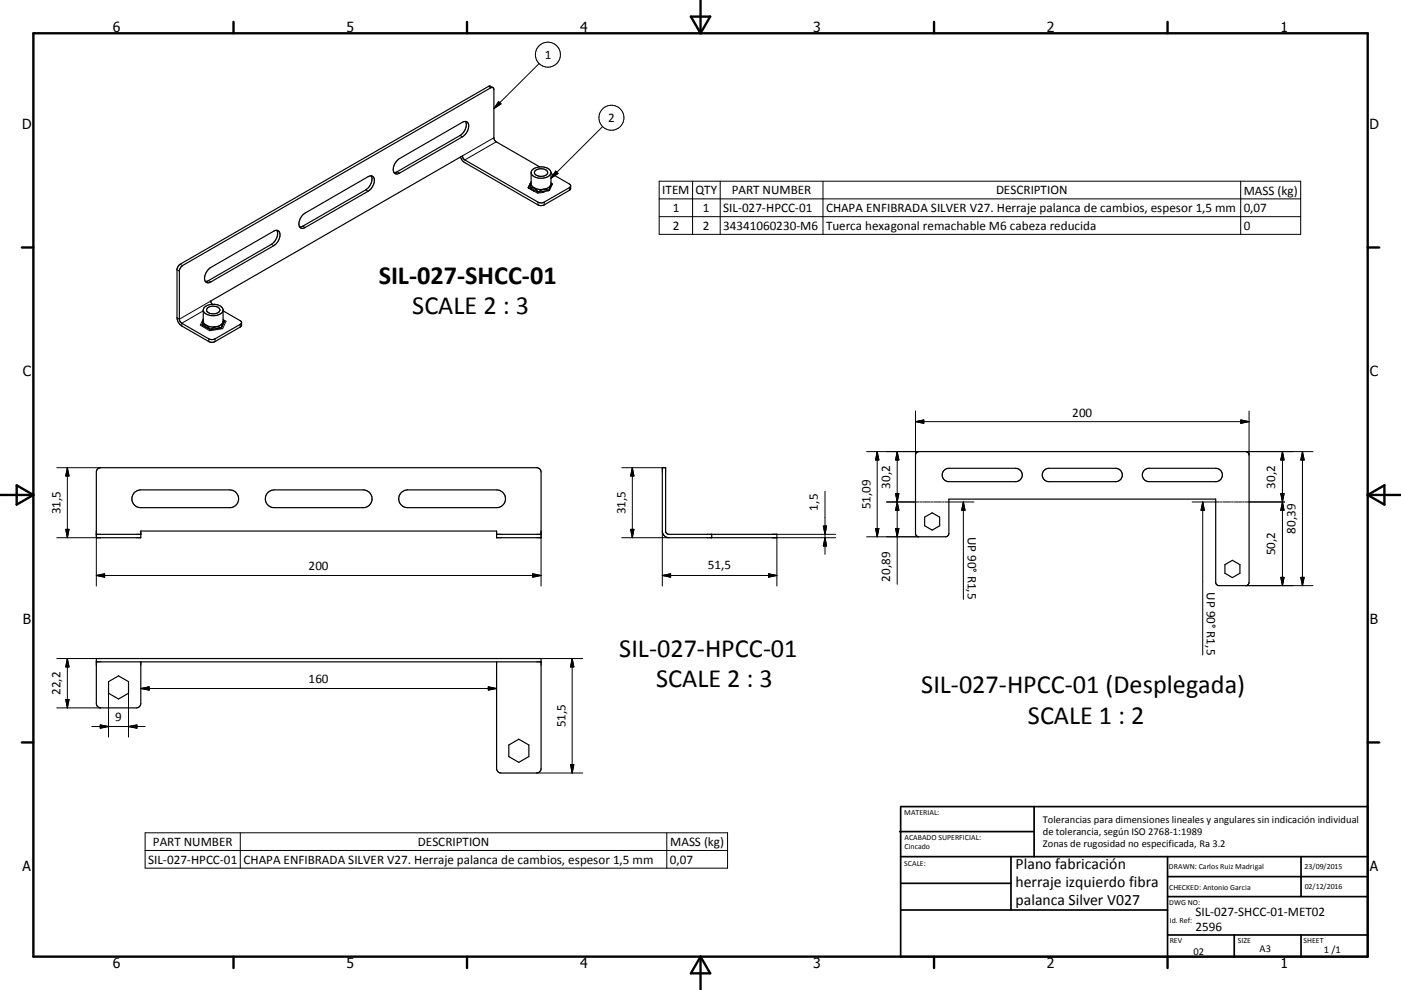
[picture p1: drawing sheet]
<svg xmlns="http://www.w3.org/2000/svg" width="420mm" height="297mm" viewBox="0 0 420 297" stroke-linecap="round" stroke-linejoin="round" font-family="sans-serif">
<g fill="none" stroke="#000" stroke-width=".36">
<path d="M139.6 36.4a3.7 3.7 0 0 1-1.7 4.2l-18.8 10.9-1 .3M147.8 26.3h-.7l-92.7 53.7-.6 1.3v14.5l.4 .9 8.4 5 .9 .2 1-.2 7.5-4.4 .4-.5M147.8 26.3l.3 .6 .1 15 .6 .7 13 7.5M147.8 26.3l-.9-.5-.5 .1-92.6 53.5-.5 .6-.2 .9v14.5a3.1 3.1 0 0 0 1.4 2.4l8.1 4.7 1.2 .2 8.2-4.6 .4-.4v-.9M111.3 52.8a3.6 3.6 0 0 1-1.7 4.2l-18.8 10.8-1 .3M119 48.3l.8-.7 18.8-10.9a1.24 1.24 0 0 1 1.6 0 1.24 1.24 0 0 1 .3 1.6 4.2 4.2 0 0 1-1.9 2.7l-18.8 10.9a1.25 1.25 0 0 1-1.6 0 1.25 1.25 0 0 1-.3-1.6l.4-1zM138.1 47.1l.6 1.1 .7 .6 22.3 12.8 1.5-.1 7.5-4.4 .4-.4v-.9M159 56.1v.2M159 56.3h.1M159 56.3l2.2 1.3M159.2 51.9a3.6 3.6 0 0 0 4.8 1.2l.8-.5 .4-.7M159.2 54.9l-.2 1.2"/>
<path d="M159.9 56.2l.5 .3M159.9 56.2l-.9 .1M160.4 56.5l.8 1M160.4 56.5l1.4 .3h1.2M160.6 51.1a2.54 2.54 0 0 1 3.6 .6 2.11 2.11 0 0 1-3.1 1 .91 .91 0 0 1-.8-.6 .91 .91 0 0 1 .3-1zM161.2 57.6h.3M161.2 57.5h.3M161.2 57.5v.1M161.5 57.5v.1M163 56.8l1.5 .3M163 56.8l-1.5 .7M164.5 57.1v.1"/>
<path d="M164.5 57.2l-3 .4M164.7 56.9l-.2 .3M164.7 56.9l-.2 .2M165 55.8l-.7 .6-1.3 .4M165 55.8l-.3 1.1M165.1 55.6l-.1 .2M165.2 55.4v-3.8a3.5 3.5 0 0 0-4.8-1.2l-.8 .6-.4 .6 .1 3.8 .6 .8M165.2 55.4l-.1 .2M165.2 52l5.5 3.2 .4 .6M165.2 54.8l.3 .5M165.3 55.3l-.1 .1M165.4 55.3h.1"/>
<path d="M165.4 55.3h-.1M165.4 55.1l.2 .1-.9 2-1.7 .2M165.5 55.3v.1M171.1 55.8l-.4 .5-7.5 4.3-1.5 .2-22.5-12.9-.6-1.1-75.4 43.5 .4 1M83 69.1a3.6 3.6 0 0 1-1.6 4.2l-18.9 10.9-.9 .2M90.9 64.3l19.4-11.3a1.25 1.25 0 0 1 1.6 .1 1.25 1.25 0 0 1 .3 1.5 4.2 4.2 0 0 1-1.9 2.8l-18.8 10.9a1.23 1.23 0 0 1-1.6-.1 1.23 1.23 0 0 1-.2-1.5l.5-1.5zM60.7 97.3v.2M60.9 93l.1 3.6 .6 .8M60.9 96.2l-.2 1.1M61.4 92.1a3.9 3.9 0 0 1 5.4 .6 2.3 2.3 0 0 1-2.8 2 2.44 2.44 0 0 1-3-1.9zM61.6 97.5l.2 .1M61.6 97.5h-.9"/>
<path d="M61.6 97.4l.2 .2M61.8 97.6l1 .4 1.5 .1M61.8 97.6l1.1 1.1M62.1 92.5a2.58 2.58 0 0 1 3.8 .4 2.14 2.14 0 0 1-3.1 1.1 .93 .93 0 0 1-.7-1.5zM62.7 80.7l19.4-11.4a1.24 1.24 0 0 1 1.5 .1 1.24 1.24 0 0 1 .3 1.5 4.3 4.3 0 0 1-1.8 2.8l-18.9 10.9a1.23 1.23 0 0 1-1.6-.1 1.23 1.23 0 0 1-.2-1.5l.3-1.1zM62.9 98.7l.3 .2M62.9 98.7l.3 .1M63.2 98.8v.1M64.3 98.1l-1.1 .7M64.7 98l1.4 .3M64.7 98l-.4 .1M66.1 98.3v.1"/>
<path d="M66.1 98.4l-2.9 .5M66.4 98.3l-.3 .1M66.4 98.2v.1M66.4 98.2l-.3 .1M66.8 96.8a2.64 2.64 0 0 1-2.1 1.2M66.8 96.8l-.4 1.4M66.9 93.2l5.3 3.1 .2 .5M66.9 96l.3 .5M66.9 93l-.1 3.8M67.1 96.5l-.3 .3M67.1 96.5h.1M67.1 96.4l-.7 2-3.4 .5-2.4-1.4 .1-.2"/>
<path d="M67.2 96.5l-.8 1.8M274.7 135.9l.8-.4 98.4 .1 .6 .9-.1 38.6-.9 .6h-8l-.9-.6-.1-25.4h-80v10.4l-.2 .6-.8 .3-8.5-.1-.5-.8v-23.6zM29.3 140.7l.9-.4h130.7a1.3 1.3 0 0 1 1.3 1.3v19.7h-13.3v-2h-106.7v2h-13.3v-19.7zM40.4 147.7l1-.6 .8-.1h26.7a2.67 2.67 0 0 1 2.6 2.6 2.67 2.67 0 0 1-2.6 2.7h-26.7a2.67 2.67 0 0 1-2.5-1.7 2.67 2.67 0 0 1 .7-2.9zM80.4 147.7l1-.6 .8-.1h26.7a2.67 2.67 0 0 1 2.6 2.6 2.67 2.67 0 0 1-2.6 2.7h-26.7a2.67 2.67 0 0 1-2.5-1.7 2.67 2.67 0 0 1 .7-2.9zM120.4 147.7l1-.6 .8-.1h26.7a2.67 2.67 0 0 1 2.7 2.6 2.67 2.67 0 0 1-2.7 2.7h-26.7a2.66 2.66 0 0 1-2.5-1.7 2.66 2.66 0 0 1 .7-2.9zM198.6 140.3h1v19l.3 .8 .7 .2h32.3v1h-32.3a2.02 2.02 0 0 1-2-2zM277.2 155.2l2.3-1.3 2.2 1.3v2.5l-2.2 1.3-2.3-1.3zM282.9 141.2l.9-.6 .7-.1h20a2.01 2.01 0 0 1 2 2 2.01 2.01 0 0 1-2 2h-20a2.03 2.03 0 0 1-1.8-1.2 2.03 2.03 0 0 1 .2-2.1zM312.9 141.2l.9-.6 .7-.1h20a2.01 2.01 0 0 1 2 2 2.01 2.01 0 0 1-2 2h-20a2.03 2.03 0 0 1-1.8-1.2 2.03 2.03 0 0 1 .2-2.1zM343 141.2l.8-.6 .7-.1h20a2.01 2.01 0 0 1 2 2 2.01 2.01 0 0 1-2 2h-20a2.01 2.01 0 0 1-1.8-1.2 2.01 2.01 0 0 1 .3-2.1zM28.9 160.3h13.3"/>
<path d="M148.9 160.3h13.3M213.4 160.3v1M367.2 169.4l2.3-1.3 2.2 1.3v2.6l-2.2 1.3-2.3-1.3zM28.9 198.6h133.3M42.2 198.6v12.4a1.38 1.38 0 0 1-1.3 1.4h-10.7a1.34 1.34 0 0 1-1.3-1.4v-13.4h133.3v33a1.35 1.35 0 0 1-1.3 1.3h-10.7a1.35 1.35 0 0 1-1.3-1.3v-32M32.5 204.5l3-1.7 3 1.7v3.5l-3 1.7-3-1.7zM152.5 223.5l3-1.7 3.1 1.7v3.5l-3.1 1.7-3-1.7z"/>
</g>
<g fill="none" stroke="#000" stroke-width=".3">
<path d="M161.6 19.1l-13.5 13.5M146.4 25.9l.7 .4M149.5 30.5l.7 .7-2.1 1.4zM180.7 38l-15.5 15.5M109.6 57l.7 .4M119.1 51.5l.7 .4M137.9 40.6l.7 .4M148.1 41.3l-9.5 5.5M148.8 42.6l-9.4 5.4M158.4 56.3l2.8 1.7 1.9-.3-.1-.3M158.4 56.3l1.9 1.2M159.1 54.8l-.7 1.5"/>
<path d="M159.2 54.4l-.8 1.9M165.4 55.1l.2 .1M166.6 51.3l.7 .7-2.1 1.5zM170.7 56.3v.8M197.6 54.4h192.4v15.9h-192.4zM197.6 59.7h192.4M207.6 54.4v15.9M215.9 54.4v15.9M246.7 54.4v15.9M372 54.4v15.9M54 79.3l.7 .4M81.4 73.3l.7 .4"/>
<path d="M90.8 67.8l.7 .5M161.3 60.6v.9M163.2 60.6v.9M197.6 65h192.4M53.1 80.9l.7 .4M60.9 93.2l-6.4 3.8v.8M60.9 95.6l-.9 2 2.9 1.6 3.9-.6 1-2.2-.9-.5M62.5 84.2l.7 .4M63.2 90.3l-9.4 5.5-.7-.4M72 97.3v.8M62.6 101.7v.8M64.5 101.7v.8"/>
<path d="M259.8 135.5h15.7M263 135.5v25.5M263 135.5l.5 2.5h-1zM269 135.5v39.8M269 135.5l.5 2.5h-1zM274.5 126.5h100M274.5 126.5l2.5-.5v1zM274.5 123.3v13.2M372 126l2.5 .5-2.5 .5zM373.5 135.5h20.2M374.5 123.3v13.2M384.5 135.5l.5 2.5h-1z"/>
<path d="M384.5 135.5v40.2M390.5 135.5l.5 2.5h-1zM390.5 135.5v40.2M17 140.3h13.2M19.7 158.8h1l-.5 2.5zM20.2 140.3l.5 2.5h-1zM20.2 140.3v21M28.9 159.3v16.5M162.2 159.3v16.5M186.4 140.3h13.2M189.1 158.8h1l-.5 2.5zM189.6 140.3v21"/>
<path d="M189.6 140.3l.5 2.5h-1zM198.6 159.3v16.5M246.8 157.8h1l-.5 2.5zM247.3 147.4v18.9M262.5 158.6h1l-.5 2.4zM265.8 150.6h9.8M268.5 158.6h1l-.5 2.4zM268.5 148.1h1l-.5 2.5zM269 150.6l.5 2.5h-1zM275.9 150.6h.5M276.7 150.6h2.2M279.2 150.6h.6"/>
<path d="M280 150.6h2.2M282.5 150.6h.6M283.4 150.6h8.6M288.8 150.6v29.2M288.8 150.6l.5 2.5h-1zM357.4 150.6h8.2M360.6 150.6l.5 2.5h-1zM360.6 150.6v45.9M365.9 150.6h.5M366.7 150.6h2.2M369.2 150.6h.6M370 150.6h2.3"/>
<path d="M372.5 150.6h.6M373.4 150.6h11.7M384 148.1h1l-.5 2.5zM384.5 150.6l.5 2.5h-1zM17 161.3h13.2M28.9 172.7h133.3M28.9 172.7l2.5-.6v1.1zM159.7 172.1l2.5 .6-2.5 .5zM186.4 161.3h14.2M198.6 172.7h34.3M198.6 172.7l2.5-.6v1.1zM230.4 172.1l2.5 .6-2.5 .5z"/>
<path d="M231.6 161.3h18.9M231.6 160.3h18.9M232.9 161.3v14.5M247.3 161.3l.5 2.5h-1zM259.8 161h15.7M373.5 175.7h20.2M384 173.2h1l-.5 2.5zM390 173.2h1l-.5 2.5zM17 197.6h13.2M20.2 197.6v14.8M20.2 197.6l.5 2.5h-1zM160.9 197.6h13.8"/>
<path d="M171.5 197.6l.5 2.5h-.9zM171.5 197.6v34.3M17 212.4h13.2M19.7 209.9h1l-.5 2.5zM27.5 218h16M30.1 217.5l2.4 .5-2.4 .5zM32.5 208v13.1M38.5 218l2.5-.5v1zM38.5 208v13.1M42.2 206.6h106.7M42.2 206.6l2.5-.5v.9zM146.4 206.1l2.5 .5-2.5 .4z"/>
<path d="M160.9 231.9h13.8M171.1 229.4h.9l-.5 2.5zM43.5 249.8h174.6v10.7h-174.6zM43.5 255.2h174.6M72 249.8v10.7M199.9 249.8v10.7"/>
<circle cx="164.3" cy="16.4" r="3.8"/>
<circle cx="183.3" cy="35.3" r="3.8"/>
</g>
<circle cx="158.4" cy="56.3" r=".18" fill="#000"/>
<g fill="none" stroke="#000" stroke-width=".71">
<path d="M10 10h400v277h-400zM70 6.6v3.4M140 6.6v3.4M207.1 5h5.8l-2.9 5zM210 0v10M280 6.6v3.4M350 6.6v3.4M6.6 74.2h3.4M410 74.2h3.5M0 148.5h10M5 145.6l5 2.9-5 2.9zM410 148.5h10.1"/>
<path d="M410 148.5l5.1-2.9v5.8zM6.6 222.7h3.4M410 222.7h3.5M70 287v3.4M140 287v3.4M210 287v10M210 287l2.9 5h-5.8zM280 287v3.4M350 287v3.4"/>
</g>
<g fill="none" stroke="#000" stroke-width=".51">
<path d="M269.7 249.5h40.3M270 242h140v45h-140zM270 257h140M303.1 257v16M310 242v15M350 257v30M390.1 257v12M270 265h33.1M270 273h80M350 269h60M350 263h60M350 280.5h60"/>
<path d="M370 280.5v6.5M390.1 280.5v6.5"/>
</g>
<g fill="#000" stroke="#000" stroke-width=".3">
<path d="M149.5 30.5l.7 .7-2.1 1.4zM166.6 51.3l.7 .7-2.1 1.5zM263 135.5l.5 2.5h-1zM269 135.5l.5 2.5h-1zM274.5 126.5l2.5-.5v1zM372 126l2.5 .5-2.5 .5zM384.5 135.5l.5 2.5h-1zM390.5 135.5l.5 2.5h-1zM19.7 158.8h1l-.5 2.5zM20.2 140.3l.5 2.5h-1zM189.1 158.8h1l-.5 2.5zM189.6 140.3l.5 2.5h-1z"/>
<path d="M246.8 157.8h1l-.5 2.5zM262.5 158.6h1l-.5 2.4zM268.5 158.6h1l-.5 2.4zM268.5 148.1h1l-.5 2.5zM269 150.6l.5 2.5h-1zM288.8 150.6l.5 2.5h-1zM360.6 150.6l.5 2.5h-1zM384 148.1h1l-.5 2.5zM384.5 150.6l.5 2.5h-1zM28.9 172.7l2.5-.6v1.1zM159.7 172.1l2.5 .6-2.5 .5zM198.6 172.7l2.5-.6v1.1z"/>
<path d="M230.4 172.1l2.5 .6-2.5 .5zM247.3 161.3l.5 2.5h-1zM384 173.2h1l-.5 2.5zM390 173.2h1l-.5 2.5zM19.7 209.9h1l-.5 2.5zM20.2 197.6l.5 2.5h-1zM30.1 217.5l2.4 .5-2.4 .5zM38.5 218l2.5-.5v1zM42.2 206.6l2.5-.5v.9zM146.4 206.1l2.5 .5-2.5 .4zM171.5 197.6l.5 2.5h-.9zM171.1 229.4h.9l-.5 2.5z"/>
</g>
<g font-size="7.9">
<text x="113.5" y="85.1">SIL-027-SHCC-01</text>
<text x="123.6" y="94.1">SCALE 2 : 3</text>
<text x="185.7" y="197.2">SIL-027-HPCC-01</text>
<text x="196.7" y="206.2">SCALE 2 : 3</text>
<text x="276.2" y="208">SIL-027-HPCC-01 (Desplegada)</text>
<text x="308.2" y="217.1">SCALE 1 : 2</text>
</g>
<g font-size="4.7">
<text x="304.5" y="260.9">Plano fabricación</text>
<text x="304.5" y="266.2">herraje izquierdo fibra</text>
<text x="304.5" y="271.6">palanca Silver V027</text>
</g>
<g font-size="4.2">
<text x="33.9" y="9.6">6</text>
<text x="103.9" y="9.6">5</text>
<text x="173.9" y="9.6">4</text>
<text x="243.8" y="9.6">3</text>
<text x="313.9" y="9.6">2</text>
<text x="383.9" y="9.6">1</text>
<text x="6.7" y="38.7">D</text>
<text x="410.5" y="38.7">D</text>
<text x="6.9" y="112.9">C</text>
<text x="410.7" y="112.9">C</text>
<text x="6.9" y="187.1">B</text>
<text x="410.7" y="187.1">B</text>
<text x="6.8" y="261.4">A</text>
<text x="410.7" y="261.4">A</text>
<text x="33.9" y="290.4">6</text>
<text x="103.9" y="290.4">5</text>
<text x="173.9" y="290.4">4</text>
<text x="243.8" y="290.4">3</text>
<text x="313.9" y="290.4">2</text>
<text x="383.9" y="290.4">1</text>
</g>
<g font-size="3.9">
<text x="163.3" y="17.7">1</text>
<text x="182.4" y="36.6">2</text>
<text x="198.5" y="58.3">ITEM</text>
<text x="208.5" y="58.3">QTY</text>
<text x="219.4" y="58.3">PART NUMBER</text>
<text x="298.6" y="58.3">DESCRIPTION</text>
<text x="372.9" y="58.4">MASS (kg)</text>
<text x="201.7" y="63.6">1</text>
<text x="210.7" y="63.6">1</text>
<text x="216.8" y="63.6">SIL-027-HPCC-01</text>
<text x="247.6" y="63.7">CHAPA ENFIBRADA SILVER V27. Herraje palanca de cambios, espesor 1,5 mm</text>
<text x="372.9" y="63.6">0,07</text>
<text x="201.7" y="68.9">2</text>
<text x="210.7" y="68.9">2</text>
<text x="216.8" y="68.9">34341060230-M6</text>
<text x="247.6" y="69">Tuerca hexagonal remachable M6 cabeza reducida</text>
<text x="372.9" y="68.9">0</text>
<text x="321.5" y="125">200</text>
<text x="266.9" y="146.6" transform="rotate(-90 266.9 146.6)">30,2</text>
<text x="382.4" y="146.6" transform="rotate(-90 382.4 146.6)">30,2</text>
<text x="18.1" y="154.3" transform="rotate(-90 18.1 154.3)">31,5</text>
<text x="187.5" y="154.3" transform="rotate(-90 187.5 154.3)">31,5</text>
<text x="245.2" y="153.2" transform="rotate(-90 245.2 153.2)">1,5</text>
<text x="260.9" y="152.7" transform="rotate(-90 260.9 152.7)">51,09</text>
<text x="290.2" y="161" transform="rotate(90 290.2 161)">UP 90° R1,5</text>
<text x="388.4" y="160.1" transform="rotate(-90 388.4 160.1)">80,39</text>
<text x="382.4" y="166.6" transform="rotate(-90 382.4 166.6)">50,2</text>
<text x="92.5" y="171.1">200</text>
<text x="212.3" y="170.6">51,5</text>
<text x="266.9" y="174.5" transform="rotate(-90 266.9 174.5)">20,89</text>
<text x="361.9" y="177.7" transform="rotate(90 361.9 177.7)">UP 90° R1,5</text>
<text x="18.1" y="208.4" transform="rotate(-90 18.1 208.4)">22,2</text>
<text x="92.5" y="205">160</text>
<text x="34.5" y="216.4">9</text>
<text x="169.5" y="218.2" transform="rotate(-90 169.5 218.2)">51,5</text>
<text x="45.8" y="253.7">PART NUMBER</text>
<text x="125.2" y="253.7">DESCRIPTION</text>
<text x="200.9" y="253.8">MASS (kg)</text>
<text x="44.4" y="259.1">SIL-027-HPCC-01</text>
<text x="73" y="259.2">CHAPA ENFIBRADA SILVER V27. Herraje palanca de cambios, espesor 1,5 mm</text>
<text x="200.8" y="259.1">0,07</text>
<text x="358.4" y="274.9">SIL-027-SHCC-01-MET02</text>
<text x="358.4" y="279.4">2596</text>
</g>
<g font-size="3.1">
<text x="312.7" y="246.8">Tolerancias para dimensiones lineales y angulares sin indicación individual</text>
<text x="312.7" y="250.4">de tolerancia, según ISO 2768-1:1989</text>
<text x="312.7" y="254">Zonas de rugosidad no especificada, Ra 3.2</text>
<text x="357.8" y="286.5">02</text>
<text x="377.6" y="285.6">A3</text>
<text x="396.9" y="285.9">1 /1</text>
</g>
<g font-size="2.4">
<text x="271.1" y="244.4">MATERIAL:</text>
<text x="271.2" y="252">ACABADO SUPERFICIAL:</text>
<text x="271.2" y="254.7">Cincado</text>
<text x="271.1" y="259.7">SCALE:</text>
<text x="350.4" y="260.8">DRAWN: Carlos Ruiz Madrigal</text>
<text x="391.1" y="260.6">23/09/2015</text>
<text x="350.5" y="267">CHECKED: Antonio Garcia</text>
<text x="391.2" y="266.7">02/12/2016</text>
<text x="350.5" y="271.4">DWG NO:</text>
<text x="350.7" y="276.9">Id. Ref:</text>
<text x="350.7" y="282.8">REV</text>
<text x="371.1" y="282.9">SIZE</text>
<text x="390.8" y="283">SHEET</text>
</g>
</svg>
